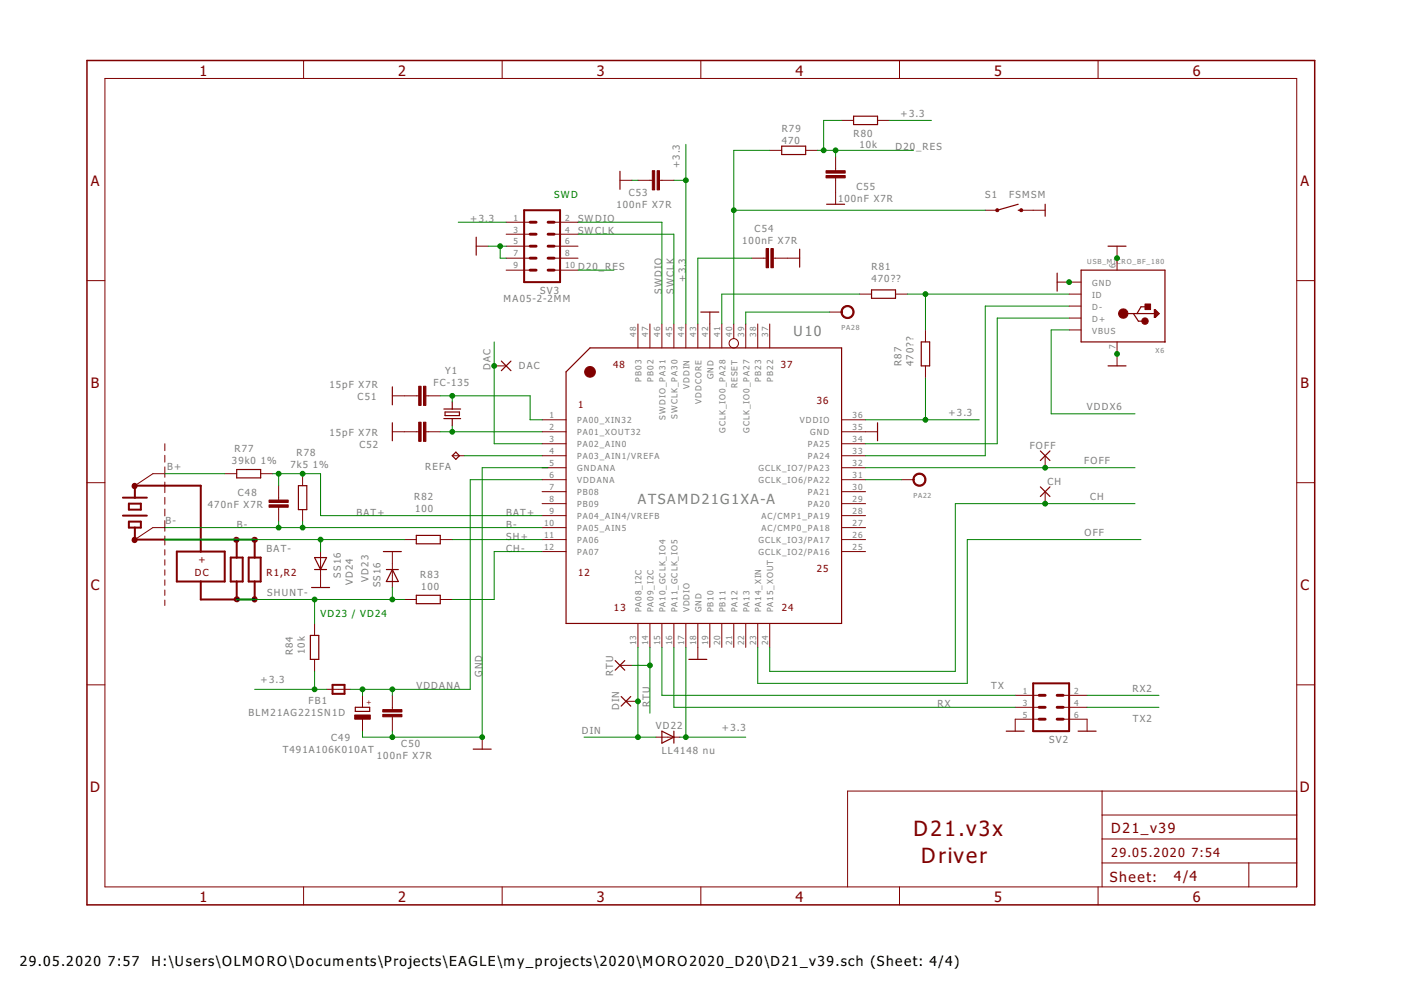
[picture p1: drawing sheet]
<svg xmlns="http://www.w3.org/2000/svg" width="297mm" height="210mm" viewBox="0 0 297 210" stroke-linecap="round" stroke-linejoin="round" font-family="sans-serif">
<g fill="none" stroke="#800000" stroke-width=".42">
<path d="M111.1 44.6h7.6v15.2h-7.6zM26.1 105.5h5M26.1 109.3h5M27.3 106.8h2.6v1.3h-2.6zM27.3 110.6h2.6v1.3h-2.6zM28.6 105.5v-2.5h14v13.9M28.6 111.9v2.5h6.3M37.5 116.9h10.1v6.4h-10.1zM48.9 118.2h2.6v5.1h-2.6zM50.2 114.4v3.8M52.7 118.2h2.6v5.1h-2.6zM54 114.4v3.8"/>
<path d="M42.6 123.3v3.8h7.6v-3.8M54 123.3v3.8M70.5 145.2h2.5v1.9h-2.5zM219.1 144.9h7.6v10.1h-7.6z"/>
</g>
<g fill="none" stroke="#800000" stroke-width=".21">
<path d="M22.2 16.6h252.7v171.4h-252.7zM64.4 12.8v3.8M106.5 12.8v3.8M148.6 12.8v3.8M190.7 12.8v3.8M232.8 12.8v3.8M131.4 38.2h2.6M135.3 38.2h3M139.8 38.2h3.1M163.2 31.9h2.5M170.8 31.9h2.6M177.2 33.1v3.1"/>
<path d="M177.2 37.7v5.6M178.4 25.5h2.6M186.1 25.5h2.5M18.4 59.5h3.8M101 52.2h2.5M107.3 54.7h5.1M107.3 47.1h5.1M107.3 49.7h5.1M107.3 52.2h5.1M107.3 57.3h5.1M117.5 54.7h5.1M117.5 47.1h5.1"/>
<path d="M117.5 49.7h5.1M117.5 52.2h5.1M117.5 57.3h5.1M159.4 54.7h3M164 54.7h5.5M208.9 44.6h2.5M216.5 44.6h5.1M224.1 59.8h5.1M236.8 52.2v5.1M274.9 59.5h3.8M104.8 77.6h2.5M135.3 68.7v5.1"/>
<path d="M137.8 68.7v5.1M140.3 68.7v5.1M142.9 68.7v5.1M145.4 68.7v5.1M148 68.7v5.1M150.5 66.2v7.6M153 68.7v5.1M155.6 68.7v3.1M158.1 68.7v5.1M160.7 68.7v5.1M163.2 68.7v5.1M175.9 66.2h2.5"/>
<path d="M182.2 62.4h2.6M189.9 62.4h2.5M196.2 70v2.5M196.2 77.6v2.5M226.7 62.4h2.5M226.7 67.4h2.5M226.7 64.9h2.5M226.7 70h2.5M236.8 72.5v5.1M34.9 94.1v1.4M34.9 96.5v1.5M34.9 99v2.2"/>
<path d="M83.2 83.9h5.6M83.2 91.5h5.6M90.3 83.9h3M90.3 91.5h3M95.9 96.6h2.5M114.9 91.5h5.1M114.9 89h5.1M114.9 94.1h5.1M114.9 96.6h5.1M114.9 99.2h5.1M178.4 91.5h7.7M178.4 89h5.1"/>
<path d="M178.4 94.1h5.1M178.4 96.6h5.1M178.4 99.2h5.1M221.6 96.6v2.6M18.4 102.3h3.8M34.9 102.2v2.3M34.9 105.5v1.4M34.9 107.9v1.5M34.9 110.4v2.2M34.9 113.6v1.9M34.9 116.5v1.2M34.9 118.7v1.1"/>
<path d="M34.9 100.4h-2.5l-3.8 2.6M34.9 111.9h-2.5l-3.8 2.5M47.6 100.4h2.6M55.3 100.4h2.5M59.1 103v3M59.1 107.5v3.1M64.2 100.4v2.6M64.2 108.1v2.5M68 116.9v7.7M83.2 116.9v7.7M85.7 114.4h2.6M93.3 114.4h2.6"/>
<path d="M114.9 111.9h5.1M114.9 109.3h5.1M114.9 114.4h5.1M114.9 116.9h5.1M114.9 101.7h5.1M114.9 104.2h5.1M114.9 106.8h5.1M178.4 111.9h5.1M178.4 109.3h5.1M178.4 114.4h5.1M178.4 116.9h5.1M178.4 101.7h5.1"/>
<path d="M178.4 104.2h5.1M178.4 106.8h5.1M191.1 101.7h2.6M221.6 104.2v2.6M274.9 102.3h3.8M34.9 120.8v1.2M34.9 123v1.1M34.9 125.1v1.1M34.9 127.2v1.2M66.7 132.2v2.5M66.7 139.8v2.5M85.7 127.1h2.6"/>
<path d="M93.3 127.1h2.6M135.3 132.2v5.1M137.8 132.2v5.1M140.3 132.2v5.1M142.9 132.2v5.1M145.4 132.2v5.1M148 132.2v7.6M150.5 132.2v5.1M153 132.2v5.1M155.6 132.2v5.1M158.1 132.2v5.1M160.7 132.2v5.1"/>
<path d="M163.2 132.2v5.1M18.4 145.2h3.8M69.2 146.2h5.1M76.9 147.4v2.6M76.9 152.5v2.5M83.2 147.4v3.1M83.2 152v3M102.2 156.3v2.5M131.4 141.1h2.6M132.7 148.7h2.6M139.1 156.3h5M215.2 147.4h5.1"/>
<path d="M215.2 150h5.1M220.3 152.5h-5.1v2.5M225.4 152.5h5.1v2.5M225.4 147.4h5.1M225.4 150h5.1M274.9 145.2h3.8M233.7 167.7v20.3M233.7 177.9h41.2M233.7 172.8h41.2M274.9 167.7h-95.2v20.3M64.4 188v3.9M106.5 188v3.9"/>
<path d="M148.6 188v3.9M190.7 188v3.9M232.8 188v3.9M233.7 183h41.2M264.8 183v5"/>
<circle cx="155.6" cy="72.8" r=".99"/>
</g>
<path d="M28.5 103v.1M28.5 114.4v.1M50.1 114.4h.1M53.9 114.4h.1M50.2 127.1h.1M54 127v.1" fill="none" stroke="#800000" stroke-width="1.3"/>
<path d="M18.4 12.8h260.3v179.1h-260.3z" fill="none" stroke="#800000" stroke-width=".32"/>
<g fill="none" stroke="#800000" stroke-width=".25">
<path d="M131.4 36.3v3.8M165.7 31h5.1v1.8h-5.1zM181 24.6h5.1v1.8h-5.1zM101 50.3v3.8M169.5 52.8v3.8M175.3 43.3h3.8M215.9 44.6h.6M215.9 43.3l-4.5 1.3M221.6 43.3v2.5M224.1 57.9v3.8M234.9 52.2h3.8M106.3 76.6l2 2"/>
<path d="M108.3 76.6l-2 2M120 78.8l5.1-5h53.3v58.4h-58.4zM148.6 66.2h3.8M184.8 61.5h5.1v1.7h-5.1zM195.3 72.5h1.8v5.1h-1.8zM234.9 77.6h3.8M238.2 66.5h6.6M240.3 66.5l1.1 1.6h1M243.1 65h-1.2l-.8 1.5M244.8 65.7h.2l.8 .8-.8 .8h-.2zM245 65.9v1.4M245.4 66.5l-.2-.4v.8l.4-.4"/>
<path d="M247 72.5v-15.2h-17.8v15.2h17.8M50.2 99.5h5.1v1.8h-5.1zM83.2 82v3.8M83.2 89.6v3.9M94.1 88.8h3.6M94.1 86.7h3.6M94.4 87.4h3v.7h-3zM95.9 85.2v1.5M95.9 88.8v1.5M96.6 95.9l.8 .7-.8 .8-.7-.8zM186.1 89.6v3.9M220.6 95.6l2 2"/>
<path d="M222.6 95.6l-2 2M63.3 103h1.7v5.1h-1.7zM66.7 118.2h2.5l-1.2 2.6zM81.3 116.9h3.8M88.3 113.5h5v1.8h-5zM220.6 103.2l2 2.1M222.6 103.2l-2 2.1M65.8 134.7h1.8v5.1h-1.8zM66.1 124.6h3.8M66.7 120.8h2.5M81.9 120.8h2.6M83.2 120.8l1.3 2.5h-2.6z"/>
<path d="M88.3 126.2h5v1.8h-5zM146 139.8h3.9M75.3 150h3.1v.8h-3.1zM100.3 158.8h3.8M130.4 140.1l2.1 2M131.7 147.7l2 2M132.5 140.1l-2.1 2M133.7 147.7l-2 2M140.3 155l2.6 1.3-2.6 1.3zM142.9 155v2.6M213.3 155h3.8M228.6 155h3.8"/>
</g>
<g fill="#800000" stroke="#800000" stroke-width=".21">
<path d="M175.1 36.2h4.1v.5h-4.1z"/>
<path d="M175.1 37.2h4.1v.5h-4.1z"/>
<path d="M162.4 52.7h.5v4.1h-.5z"/>
<path d="M163.4 52.7h.6v4.1h-.6z"/>
<path d="M138.3 36.2h.5v4.1h-.5z"/>
<path d="M139.3 36.2h.5v4.1h-.5z"/>
<path d="M81.2 151.5h4v.5h-4z"/>
<path d="M81.2 150.5h4v.5h-4z"/>
<path d="M75.2 151.6h3.3v.9h-3.3z"/>
<path d="M88.8 81.9h.5v4.1h-.5z"/>
<path d="M89.8 81.9h.5v4.1h-.5z"/>
<path d="M88.8 89.5h.5v4.1h-.5z"/>
<path d="M89.8 89.5h.5v4.1h-.5z"/>
<path d="M57 107h4.1v.5h-4.1z"/>
<path d="M57 106h4.1v.5h-4.1z"/>
<path d="M242.8 64.5h1.1v1.1h-1.1z"/>
</g>
<g fill="#800000" stroke="#800000" stroke-width=".21">
<path d="M193.9 100.8a1.4 1.4 0 0 1 2.2 .1 1.4 1.4 0 0 1-.8 2.1 1.4 1.4 0 0 1-1.8-1.3h.3a1.14 1.14 0 0 1 1.7-.9 1.14 1.14 0 0 1 .1 1.9 1.14 1.14 0 0 1-1.8-.7v-.3h-.3z" fill-rule="evenodd"/>
<path d="M178.7 65.2a1.4 1.4 0 0 1 2.2 .2 1.4 1.4 0 0 1-.8 2.1 1.4 1.4 0 0 1-1.8-1.3h.3a1.14 1.14 0 0 1 1.6-1 1.14 1.14 0 0 1 .2 1.9 1.14 1.14 0 0 1-1.8-.7v-.2h-.3z" fill-rule="evenodd"/>
<circle cx="125.1" cy="78.8" r="1.15"/>
<circle cx="238.2" cy="66.5" r="1.01"/>
<circle cx="242.8" cy="68.1" r=".7"/>
<circle cx="211.4" cy="44.6" r=".33"/>
<circle cx="216.5" cy="44.6" r=".33"/>
</g>
<g fill="none" stroke="#800000" stroke-width=".61">
<path d="M112.4 52.2h1.3M112.4 49.7h1.3M112.4 47.1h1.3M112.4 57.3h1.3M112.4 54.7h1.3M116.2 52.2h1.3M116.2 49.7h1.3M116.2 47.1h1.3M116.2 57.3h1.3M116.2 54.7h1.3M220.3 152.5h1.3M220.3 150h1.3"/>
<path d="M220.3 147.4h1.3M224.1 152.5h1.3M224.1 150h1.3M224.1 147.4h1.3"/>
</g>
<g fill="none" stroke="#008000" stroke-width=".21">
<path d="M134 38.2h1.3M142.9 38.2h2.5M145.4 30.6v38.1M163.2 31.9h-7.6v36.8M173.4 31.9h20.3M177.2 31.9v1.2M178.4 25.5h-3.8v6.4M188.6 25.5h8.9M97.2 47.1h10.1M103.5 52.2h3.8M106 52.2v2.5h1.3M122.6 47.1h17.7v21.6"/>
<path d="M122.6 57.3h7.6M122.6 49.7h20.3v19M155.6 44.6h53.3M159.4 54.7h-11.4v14M104.8 72.5v21.6h10.1M175.9 66.2h-17.8v2.5M182.2 62.4h-29.2v6.3M192.4 62.4h34.3M196.2 62.4v7.6M226.7 67.4h-15.3v26.7h-27.9M226.7 64.9h-17.8v31.7h-25.4M226.7 70h-3.8v17.7h17.7"/>
<path d="M93.3 83.9h19.1v5.1h2.5M93.3 91.5h21.6M95.9 83.9v1.3M95.9 90.3v1.2M98.4 96.6h16.5M116.2 99.2h-14v57.1h-25.3v-1.3M183.5 99.2h57.1M183.5 89h24.1M196.2 80.1v8.9M34.9 114.4h50.8M34.9 100.4h12.7M34.9 111.9h80"/>
<path d="M57.8 100.4h10.2v8.9h46.9M59.1 100.4v2.6M59.1 110.6v1.3M64.2 110.6v1.3M68 114.4v2.5M95.9 114.4h19M114.9 101.7h-15.2v44.5h-25.4M114.9 116.9h-10.1v10.2h-8.9M183.5 101.7h7.6M240.6 106.8h-38.1v35.5h-39.3v-5M241.9 114.4h-36.8v30.5h-44.4v-7.6M50.2 127.1h35.5"/>
<path d="M66.7 127.1v5.1M83.2 124.6v2.5M135.3 137.3v19M137.8 137.3v13.9M140.3 137.3v10.1h74.9M142.9 137.3v12.7h72.3M145.4 137.3v19M54 146.2h15.2M66.7 142.3v3.9M76.9 146.2v1.2M83.2 146.2v1.2M83.2 155v1.3"/>
<path d="M123.8 156.3h15.3M134 141.1h3.8M144.1 156.3h14M230.5 147.4h15.2M230.5 150h15.2"/>
</g>
<g fill="#008000" stroke="#008000" stroke-width=".21">
<circle cx="83.2" cy="156.3" r=".51"/>
<circle cx="102.2" cy="156.3" r=".51"/>
<circle cx="106" cy="52.2" r=".51"/>
<circle cx="226.7" cy="59.8" r=".51"/>
<circle cx="236.8" cy="54.7" r=".51"/>
<circle cx="236.8" cy="75" r=".51"/>
<circle cx="68" cy="114.4" r=".51"/>
<circle cx="59.1" cy="100.4" r=".51"/>
<circle cx="64.2" cy="100.4" r=".51"/>
<circle cx="135.3" cy="156.3" r=".51"/>
<circle cx="135.3" cy="148.7" r=".51"/>
<circle cx="66.7" cy="146.2" r=".51"/>
<circle cx="145.4" cy="38.2" r=".51"/>
<circle cx="196.2" cy="89" r=".51"/>
<circle cx="145.4" cy="156.3" r=".51"/>
<circle cx="83.2" cy="146.2" r=".51"/>
<circle cx="76.9" cy="146.2" r=".51"/>
<circle cx="155.6" cy="44.6" r=".51"/>
<circle cx="177.2" cy="31.9" r=".51"/>
<circle cx="174.6" cy="31.9" r=".51"/>
<circle cx="104.8" cy="77.6" r=".51"/>
<circle cx="221.6" cy="99.2" r=".51"/>
<circle cx="95.9" cy="91.5" r=".51"/>
<circle cx="95.9" cy="83.9" r=".51"/>
<circle cx="137.8" cy="141.1" r=".51"/>
<circle cx="196.2" cy="62.4" r=".51"/>
<circle cx="221.6" cy="106.8" r=".51"/>
<circle cx="83.2" cy="127.1" r=".51"/>
<circle cx="66.7" cy="127.1" r=".51"/>
<circle cx="59.1" cy="111.9" r=".51"/>
<circle cx="64.2" cy="111.9" r=".51"/>
</g>
<path d="M34.9 114.4h19.1M50.2 127.1h3.8" fill="none" stroke="#008000" stroke-width=".42"/>
<g font-size="5.4" fill="#800000">
<text x="193.7" y="177.3">D21.v3x</text>
<text x="195.3" y="183">Driver</text>
</g>
<g font-size="3.7" fill="#800000">
<text x="42.3" y="16">1</text>
<text x="84.4" y="16">2</text>
<text x="126.5" y="16">3</text>
<text x="168.7" y="16">4</text>
<text x="210.8" y="16">5</text>
<text x="252.9" y="16">6</text>
<text x="19.2" y="39.4">A</text>
<text x="275.7" y="39.4">A</text>
<text x="19.3" y="82.2">B</text>
<text x="275.8" y="82.2">B</text>
<text x="19.2" y="125.1">C</text>
<text x="275.7" y="125.1">C</text>
<text x="19.1" y="167.9">D</text>
<text x="275.6" y="167.9">D</text>
<text x="42.3" y="191.2">1</text>
<text x="84.4" y="191.2">2</text>
<text x="126.5" y="191.2">3</text>
<text x="168.7" y="191.2">4</text>
<text x="210.8" y="191.2">5</text>
<text x="252.9" y="191.2">6</text>
</g>
<g font-size="3.6" fill="#808080">
<text x="168.3" y="71.2">U10</text>
<text x="135.3" y="106.8">ATSAMD21G1XA-A</text>
</g>
<g font-size="3.6" fill="#800000">
<text x="235.6" y="176.6">D21_v39</text>
<text x="235.3" y="186.9">Sheet:</text>
<text x="248.9" y="186.8">4/4</text>
</g>
<g font-size="3.5">
<text x="4.2" y="204.7">29.05.2020</text>
<text x="22.9" y="204.7">7:57</text>
<text x="32.1" y="204.7">H:\Users\OLMORO\Documents\Projects\EAGLE\my_projects\2020\MORO2020_D20\D21_v39.sch (Sheet: 4/4)</text>
</g>
<g font-size="3.2" fill="#800000">
<text x="235.6" y="181.7">29.05.2020</text>
<text x="252.6" y="181.7">7:54</text>
</g>
<g font-size="2.5" fill="#808080">
<text x="165.7" y="28.1">R79</text>
<text x="181" y="29.1">R80</text>
<text x="190.9" y="24.8">+3.3</text>
<text x="144.1" y="35.7" transform="rotate(-90 144.1 35.7)">+3.3</text>
<text x="165.7" y="30.6">470</text>
<text x="182.2" y="31.4">10k</text>
<text x="189.9" y="31.9">D20_RES</text>
<text x="133.3" y="41.7">C53</text>
<text x="181.6" y="40.4">C55</text>
<text x="99.7" y="47.1">+3.3</text>
<text x="122.6" y="47.1">SWDIO</text>
<text x="130.7" y="44.2">100nF X7R</text>
<text x="177.7" y="42.9">100nF X7R</text>
<text x="208.9" y="42">S1</text>
<text x="214" y="42">FSMSM</text>
<text x="122.6" y="49.7">SWCLK</text>
<text x="157.4" y="51.8">100nF X7R</text>
<text x="160" y="49.3">C54</text>
<text x="122.6" y="57.3">D20_RES</text>
<text x="145.4" y="59.8" transform="rotate(-90 145.4 59.8)">+3.3</text>
<text x="184.8" y="59.8">470??</text>
<text x="184.8" y="57.3">R81</text>
<text x="106.8" y="64.1">MA05-2-2MM</text>
<text x="114.5" y="62.3">SV3</text>
<text x="140.3" y="62.3" transform="rotate(-90 140.3 62.3)">SWDIO</text>
<text x="142.9" y="62.3" transform="rotate(-90 142.9 62.3)">SWCLK</text>
<text x="191.1" y="77.6" transform="rotate(-90 191.1 77.6)">R87</text>
<text x="193.7" y="77.6" transform="rotate(-90 193.7 77.6)">470??</text>
<text x="69.9" y="82.3">15pF X7R</text>
<text x="91.9" y="81.9">FC-135</text>
<text x="94.4" y="79.4">Y1</text>
<text x="104" y="78.5" transform="rotate(-90 104 78.5)">DAC</text>
<text x="110" y="78.3">DAC</text>
<text x="75.8" y="84.8">C51</text>
<text x="201.1" y="88.2">+3.3</text>
<text x="230.4" y="87">VDDX6</text>
<text x="49.7" y="95.9">R77</text>
<text x="69.9" y="92.4">15pF X7R</text>
<text x="76.2" y="95">C52</text>
<text x="218.3" y="95.2">FOFF</text>
<text x="35.5" y="99.7">B+</text>
<text x="49.2" y="98.4">39k0</text>
<text x="55.3" y="98.4">1%</text>
<text x="61.6" y="99.2">7k5</text>
<text x="62.9" y="96.6">R78</text>
<text x="66.3" y="99.2">1%</text>
<text x="90.1" y="99.7">REFA</text>
<text x="229.9" y="98.4">FOFF</text>
<text x="44.1" y="107.7">470nF X7R</text>
<text x="50.4" y="105.1">C48</text>
<text x="87.8" y="106">R82</text>
<text x="222.1" y="102.8">CH</text>
<text x="231.1" y="106">CH</text>
<text x="35.1" y="111.1">B-</text>
<text x="50.2" y="111.9">B-</text>
<text x="75.6" y="109.3">BAT+</text>
<text x="88" y="108.6">100</text>
<text x="107.3" y="109.3">BAT+</text>
<text x="107.3" y="111.9">B-</text>
<text x="229.9" y="113.6">OFF</text>
<text x="56.5" y="116.9">BAT-</text>
<text x="107.3" y="114.4">SH+</text>
<text x="107.3" y="116.9">CH-</text>
<text x="72.3" y="122.4" transform="rotate(-90 72.3 122.4)">SS16</text>
<text x="74.8" y="124.1" transform="rotate(-90 74.8 124.1)">VD24</text>
<text x="78.1" y="123.3" transform="rotate(-90 78.1 123.3)">VD23</text>
<text x="80.7" y="124.6" transform="rotate(-90 80.7 124.6)">SS16</text>
<text x="89.1" y="122.5">R83</text>
<text x="89.3" y="125.1">100</text>
<text x="56.7" y="126.3">SHUNT-</text>
<text x="62.1" y="139" transform="rotate(-90 62.1 139)">R84</text>
<text x="64.7" y="138.7" transform="rotate(-90 64.7 138.7)">10k</text>
<text x="102.2" y="143.6" transform="rotate(-90 102.2 143.6)">GND</text>
<text x="130" y="143.3" transform="rotate(-90 130 143.3)">RTU</text>
<text x="55.3" y="144.9">+3.3</text>
<text x="65.4" y="149.3">FB1</text>
<text x="88.3" y="146.1">VDDANA</text>
<text x="137.8" y="150" transform="rotate(-90 137.8 150)">RTU</text>
<text x="198.7" y="150">RX</text>
<text x="210.2" y="146.1">TX</text>
<text x="240.1" y="146.7">RX2</text>
<text x="52.7" y="151.9">BLM21AG221SN1D</text>
<text x="123.3" y="155.5">DIN</text>
<text x="131.3" y="150.6" transform="rotate(-90 131.3 150.6)">DIN</text>
<text x="139.1" y="154.6">VD22</text>
<text x="153" y="155">+3.3</text>
<text x="240.2" y="153">TX2</text>
<text x="59.9" y="159.6">T491A106K010AT</text>
<text x="70.2" y="157.1">C49</text>
<text x="79.9" y="161">100nF X7R</text>
<text x="85.1" y="158.5">C50</text>
<text x="140.3" y="159.9">LL4148 nu</text>
<text x="222.4" y="157.6">SV2</text>
</g>
<g font-size="2.5" fill="#008000">
<text x="117.5" y="42">SWD</text>
<text x="68" y="130.9">VD23 / VD24</text>
</g>
<g font-size="2.5" fill="#800000">
<text x="130" y="78.1">48</text>
<text x="165.6" y="78.1">37</text>
<text x="122.6" y="86.5">1</text>
<text x="173.2" y="85.7">36</text>
<text x="42.1" y="119.4">+</text>
<text x="41.3" y="122">DC</text>
<text x="56.5" y="122">R1,R2</text>
<text x="122.6" y="122">12</text>
<text x="173.2" y="121.3">25</text>
<text x="130.2" y="129.6">13</text>
<text x="165.7" y="129.6">24</text>
</g>
<g font-size="2.1" fill="#808080">
<text x="108.9" y="46.8">1</text>
<text x="119.8" y="46.8">2</text>
<text x="108.9" y="49.3">3</text>
<text x="108.9" y="51.8">5</text>
<text x="119.8" y="49.3">4</text>
<text x="119.8" y="51.8">6</text>
<text x="108.9" y="54.4">7</text>
<text x="108.9" y="56.9">9</text>
<text x="119.8" y="54.4">8</text>
<text x="119.8" y="56.9">10</text>
<text x="236.5" y="56.9" transform="rotate(-90 236.5 56.9)">6</text>
<text x="231.6" y="65.6">D-</text>
<text x="231.6" y="60.6">GND</text>
<text x="231.6" y="63.1">ID</text>
<text x="134.9" y="71.4" transform="rotate(-90 134.9 71.4)">48</text>
<text x="137.4" y="71.4" transform="rotate(-90 137.4 71.4)">47</text>
<text x="140" y="71.4" transform="rotate(-90 140 71.4)">46</text>
<text x="142.5" y="71.4" transform="rotate(-90 142.5 71.4)">45</text>
<text x="145.1" y="71.4" transform="rotate(-90 145.1 71.4)">44</text>
<text x="147.6" y="71.4" transform="rotate(-90 147.6 71.4)">43</text>
<text x="150.1" y="71.4" transform="rotate(-90 150.1 71.4)">42</text>
<text x="152.7" y="71.4" transform="rotate(-90 152.7 71.4)">41</text>
<text x="155.2" y="71.4" transform="rotate(-90 155.2 71.4)">40</text>
<text x="157.8" y="71.4" transform="rotate(-90 157.8 71.4)">39</text>
<text x="160.3" y="71.4" transform="rotate(-90 160.3 71.4)">38</text>
<text x="162.8" y="71.4" transform="rotate(-90 162.8 71.4)">37</text>
<text x="231.6" y="68.2">D+</text>
<text x="231.6" y="70.7">VBUS</text>
<text x="236.5" y="74" transform="rotate(-90 236.5 74)">7</text>
<text x="136" y="80.9" transform="rotate(-90 136 80.9)">PB03</text>
<text x="138.6" y="80.9" transform="rotate(-90 138.6 80.9)">PB02</text>
<text x="146.2" y="82.5" transform="rotate(-90 146.2 82.5)">VDDIN</text>
<text x="151.3" y="80.4" transform="rotate(-90 151.3 80.4)">GND</text>
<text x="156.3" y="82.3" transform="rotate(-90 156.3 82.3)">RESET</text>
<text x="161.4" y="80.9" transform="rotate(-90 161.4 80.9)">PB23</text>
<text x="164" y="80.9" transform="rotate(-90 164 80.9)">PB22</text>
<text x="116.5" y="88.7">1</text>
<text x="122.4" y="89.8">PA00_XIN32</text>
<text x="141.1" y="89" transform="rotate(-90 141.1 89)">SWDIO_PA31</text>
<text x="143.6" y="88.8" transform="rotate(-90 143.6 88.8)">SWCLK_PA30</text>
<text x="148.7" y="85.6" transform="rotate(-90 148.7 85.6)">VDDCORE</text>
<text x="169.6" y="89.8">VDDIO</text>
<text x="180.8" y="88.7">36</text>
<text x="116.5" y="91.2">2</text>
<text x="116.5" y="93.7">3</text>
<text x="122.4" y="92.3">PA01_XOUT32</text>
<text x="122.4" y="94.9">PA02_AIN0</text>
<text x="153.8" y="91.7" transform="rotate(-90 153.8 91.7)">GCLK_IO0_PA28</text>
<text x="158.9" y="91.7" transform="rotate(-90 158.9 91.7)">GCLK_IO0_PA27</text>
<text x="171.3" y="94.9">PA25</text>
<text x="171.8" y="92.3">GND</text>
<text x="180.8" y="93.7">34</text>
<text x="180.8" y="91.2">35</text>
<text x="116.5" y="96.3">4</text>
<text x="116.5" y="101.4">6</text>
<text x="116.5" y="98.8">5</text>
<text x="122.4" y="97.4">PA03_AIN1/VREFA</text>
<text x="122.4" y="99.9">GNDANA</text>
<text x="160.8" y="99.9">GCLK_IO7/PA23</text>
<text x="171.3" y="97.4">PA24</text>
<text x="180.8" y="101.4">31</text>
<text x="180.8" y="98.8">32</text>
<text x="180.8" y="96.3">33</text>
<text x="116.5" y="103.9">7</text>
<text x="116.5" y="106.4">8</text>
<text x="122.4" y="102.5">VDDANA</text>
<text x="122.4" y="105">PB08</text>
<text x="122.4" y="107.5">PB09</text>
<text x="160.8" y="102.5">GCLK_IO6/PA22</text>
<text x="171.3" y="107.5">PA20</text>
<text x="171.3" y="105">PA21</text>
<text x="180.8" y="106.4">29</text>
<text x="180.8" y="103.9">30</text>
<text x="115.4" y="111.5">10</text>
<text x="116.5" y="109">9</text>
<text x="122.4" y="110.1">PA04_AIN4/VREFB</text>
<text x="122.4" y="112.6">PA05_AIN5</text>
<text x="161.4" y="112.6">AC/CMP0_PA18</text>
<text x="161.4" y="110.1">AC/CMP1_PA19</text>
<text x="180.8" y="111.5">27</text>
<text x="180.8" y="109">28</text>
<text x="115.4" y="114">11</text>
<text x="115.4" y="116.6">12</text>
<text x="122.4" y="115.2">PA06</text>
<text x="122.4" y="117.7">PA07</text>
<text x="160.8" y="117.7">GCLK_IO2/PA16</text>
<text x="160.8" y="115.2">GCLK_IO3/PA17</text>
<text x="180.8" y="116.6">25</text>
<text x="180.8" y="114">26</text>
<text x="136" y="129.8" transform="rotate(-90 136 129.8)">PA08_I2C</text>
<text x="138.6" y="129.8" transform="rotate(-90 138.6 129.8)">PA09_I2C</text>
<text x="141.1" y="129.8" transform="rotate(-90 141.1 129.8)">PA10_GCLK_IO4</text>
<text x="143.6" y="129.8" transform="rotate(-90 143.6 129.8)">PA11_GCLK_IO5</text>
<text x="146.2" y="129.8" transform="rotate(-90 146.2 129.8)">VDDIO</text>
<text x="148.7" y="129.8" transform="rotate(-90 148.7 129.8)">GND</text>
<text x="151.3" y="129.8" transform="rotate(-90 151.3 129.8)">PB10</text>
<text x="153.8" y="129.8" transform="rotate(-90 153.8 129.8)">PB11</text>
<text x="156.3" y="129.8" transform="rotate(-90 156.3 129.8)">PA12</text>
<text x="158.9" y="129.8" transform="rotate(-90 158.9 129.8)">PA13</text>
<text x="161.4" y="129.8" transform="rotate(-90 161.4 129.8)">PA14_XIN</text>
<text x="164" y="129.8" transform="rotate(-90 164 129.8)">PA15_XOUT</text>
<text x="134.9" y="136.8" transform="rotate(-90 134.9 136.8)">13</text>
<text x="137.4" y="136.8" transform="rotate(-90 137.4 136.8)">14</text>
<text x="140" y="136.8" transform="rotate(-90 140 136.8)">15</text>
<text x="142.5" y="136.8" transform="rotate(-90 142.5 136.8)">16</text>
<text x="145.1" y="136.8" transform="rotate(-90 145.1 136.8)">17</text>
<text x="147.6" y="136.8" transform="rotate(-90 147.6 136.8)">18</text>
<text x="150.1" y="136.8" transform="rotate(-90 150.1 136.8)">19</text>
<text x="152.7" y="136.8" transform="rotate(-90 152.7 136.8)">20</text>
<text x="155.2" y="136.8" transform="rotate(-90 155.2 136.8)">21</text>
<text x="157.8" y="136.8" transform="rotate(-90 157.8 136.8)">22</text>
<text x="160.3" y="136.8" transform="rotate(-90 160.3 136.8)">23</text>
<text x="162.8" y="136.8" transform="rotate(-90 162.8 136.8)">24</text>
<text x="216.8" y="147.1">1</text>
<text x="216.8" y="149.6">3</text>
<text x="227.7" y="147.1">2</text>
<text x="227.7" y="149.6">4</text>
<text x="216.8" y="152.1">5</text>
<text x="227.7" y="152.1">6</text>
</g>
<g font-size="1.8" fill="#808080">
<text x="230.5" y="56">USB_MICRO_BF_180</text>
<text x="178.4" y="70">PA28</text>
<text x="245" y="74.8">X6</text>
<text x="193.7" y="105.5">PA22</text>
</g>
<text font-size="1.8" fill="#800000" x="78.7" y="149.5" transform="rotate(-90 78.7 149.5)">+</text>
</svg>
